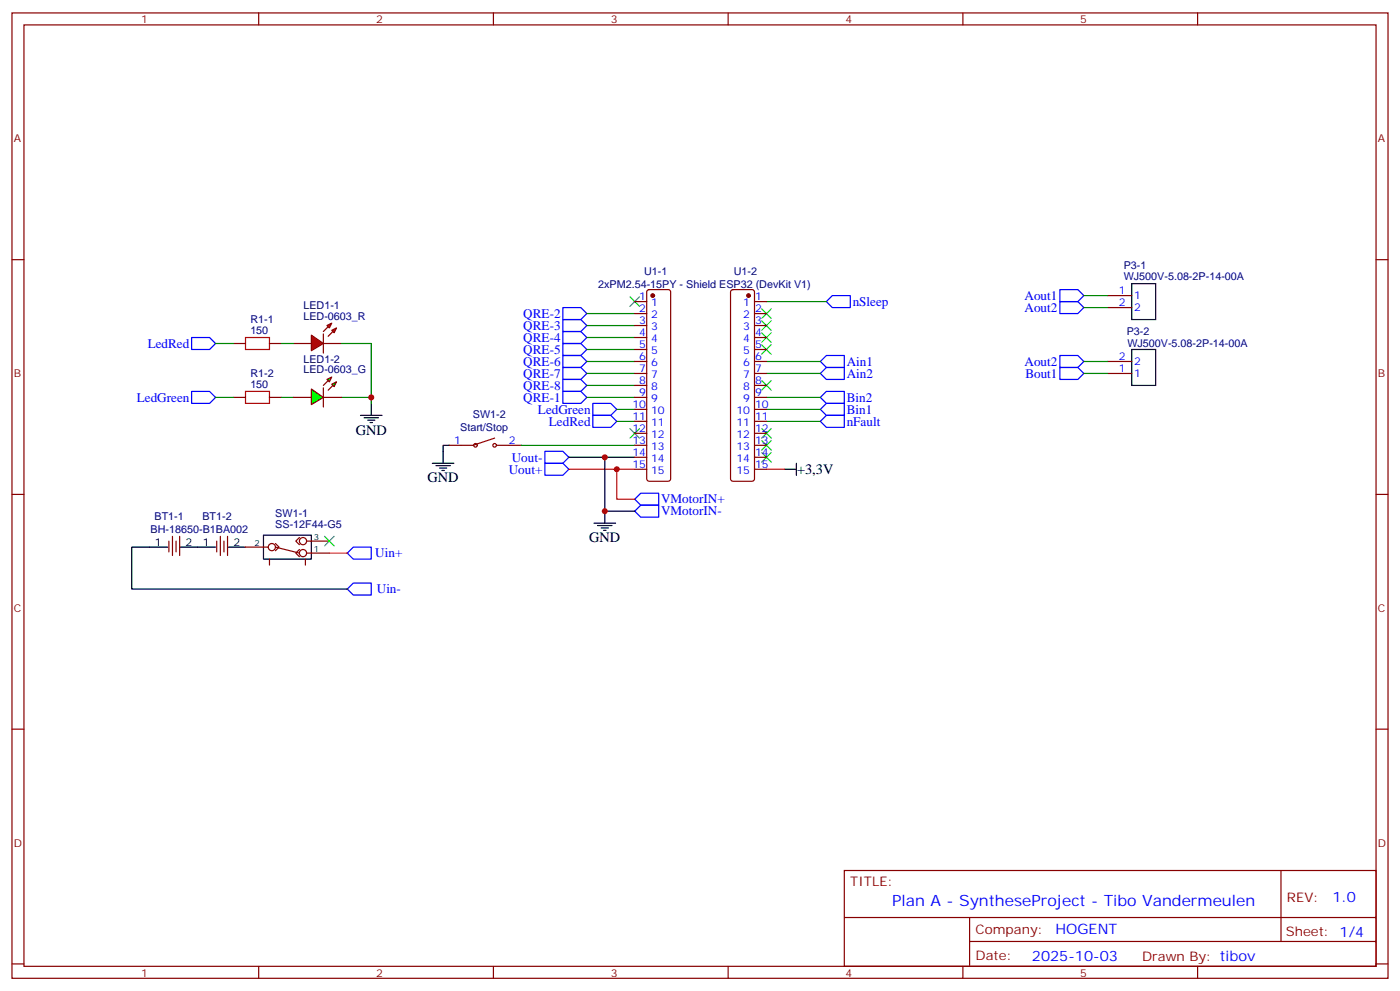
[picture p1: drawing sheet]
<svg xmlns="http://www.w3.org/2000/svg" width="412mm" height="292mm" viewBox="0 0 412 292" stroke-linecap="round" stroke-linejoin="round" font-family="sans-serif">
<g fill="none" stroke="#870000" stroke-width=".35">
<path d="M3.5 3.8h405.4v284.3h-405.4zM7.1 7.3h398.2v277.3h-398.2zM76.2 3.8v3.5M145.3 3.8v3.5M214.5 3.8v3.5M283.6 3.8v3.5M352.8 3.8v3.5M3.5 76.5h3.6M405.3 76.5h3.6M68.8 101.2h3.5M68.8 117.1h3.5M79.4 101.2h3.5"/>
<path d="M79.4 117.1h3.5M3.5 145.6h3.6M405.3 145.6h3.6M3.5 214.8h3.6M405.3 214.8h3.6M248.7 256.4h156.6v28.2h-156.6zM377.3 256.4v20.9M248.7 270.2h156.5M285.6 277.3h119.6M285.6 270.2v14.2M3.5 283.9h3.6M76.2 284.6v3.5"/>
<path d="M145.3 284.6v3.5M214.5 284.6v3.5M283.6 284.6v3.5M352.8 284.6v3.5M405.3 283.9h3.6"/>
</g>
<g fill="none" stroke="#00f" stroke-width=".35">
<path d="M165.8 90.6h5.3l1.8 1.8-1.8 1.7h-5.3zM165.8 94.1h5.3l1.8 1.8-1.8 1.7h-5.3zM165.8 97.6h5.3l1.8 1.8-1.8 1.8h-5.3zM243.4 88.8l1.8-1.7h5.3v3.5h-5.3zM56.4 115.3h5.3l1.8 1.8-1.8 1.7h-5.3zM165.8 101.2h5.3l1.8 1.7-1.8 1.8h-5.3zM165.8 104.7h5.3l1.8 1.8-1.8 1.7h-5.3zM165.8 108.2h5.3l1.8 1.8-1.8 1.8h-5.3zM165.8 111.8h5.3l1.8 1.7-1.8 1.8h-5.3zM165.8 115.3h5.3l1.8 1.8-1.8 1.7h-5.3zM174.6 118.8h5.3l1.8 1.8-1.8 1.7h-5.3zM241.7 106.5l1.7-1.8h5.3v3.5h-5.3z"/>
<path d="M241.7 110l1.7-1.8h5.3v3.6h-5.3zM241.7 117.1l1.7-1.8h5.3v3.5h-5.3zM160.5 136.5h5.3l1.8 1.7-1.8 1.8h-5.3zM160.5 132.9h5.3l1.8 1.8-1.8 1.8h-5.3zM174.6 122.3h5.3l1.8 1.8-1.8 1.8h-5.3zM241.7 120.6l1.7-1.8h5.3v3.5h-5.3zM241.7 124.1l1.7-1.8h5.3v3.6h-5.3zM187 147l1.7-1.7h5.3v3.5h-5.3zM187 150.6l1.7-1.8h5.3v3.5h-5.3z"/>
</g>
<g fill="none" stroke="#008700" stroke-width=".35">
<path d="M172.9 99.4h14.1M172.9 92.4h14.1M172.9 95.9h14.1M172.9 102.9h14.1M172.9 106.5h14.1M172.9 110h14.1M172.9 113.5h14.1M172.9 117.1h14.1M225.8 106.5h15.9M225.8 110h15.9M225.8 117.1h15.9M181.7 120.6h5.3"/>
<path d="M181.7 124.1h5.3M225.8 120.6h15.9M225.8 124.1h15.9"/>
</g>
<g fill="none" stroke="#000" stroke-width=".35">
<path d="M127.4 136.5h6.3M128.4 137.2h4.2M129.5 137.9h2.1M130.2 138.6h.7M130.5 132.9v3.6M167.6 134.7h19.4M178.2 134.7v15.9h8.8M231.1 138.2h3.5M234.6 136.5v3.5M175 154.1h6.3M176 154.8h4.3M177.1 155.5h2.1"/>
<path d="M177.8 156.2h.7M178.2 150.6v3.5"/>
</g>
<path d="M167.6 138.2h19.4M181.7 138.2v8.8h5.3M225.8 138.2h5.3" fill="none" stroke="#f00" stroke-width=".35"/>
<path d="M185.6 87.4l2.8 2.8M188.4 87.4l-2.8 2.8M185.6 126.2l2.8 2.8M188.4 126.2l-2.8 2.8" fill="none" stroke="#3c3" stroke-width=".35"/>
<path d="M72.3 99.4h7.1v3.5h-7.1zM72.3 115.3h7.1v3.5h-7.1z" fill="none" stroke="#a10000" stroke-width=".35"/>
<g fill="#f00" stroke="#870000" stroke-width=".35">
<path d="M91.7 98.7l3.5 2.5-3.5 2.1z"/>
<path d="M95.2 98.4v5.6z"/>
</g>
<g fill="#870000" stroke="#870000" stroke-width=".35">
<path d="M95.2 97.6l1.5-1.4z"/>
<path d="M96.7 99.1l1.4-1.5z"/>
</g>
<g fill="#f00" stroke="#870000" stroke-width=".35">
<path d="M96.3 95.9l1.4-.7-.7 1.4z"/>
<path d="M97.7 97.3l1.4-.7-.7 1.4z"/>
</g>
<path d="M86.4 101.2h5.3M86.4 117.1h5.3M95.2 101.2h5.3M95.2 117.1h5.3M49.7 159.4v3.2M50.8 158v5.6M51.9 159.4v3.2M52.9 158v5.6M63.9 159.4v3.2M64.9 158v5.6M66 159.4v3.2M67 158v5.6" fill="none" stroke="#870000" stroke-width=".35"/>
<path d="M56.4 99.4h5.3l1.8 1.8-1.8 1.7h-5.3zM104.1 161.1h5.3v3.6h-5.3l-1.8-1.8z" fill="none" stroke="#00f" stroke-width=".35"/>
<path d="M63.5 117.1h5.3M63.5 101.2h5.3M82.9 117.1h3.5M82.9 101.2h3.5M100.5 101.2h8.9v17.6M100.5 117.1h8.9" fill="none" stroke="#008700" stroke-width=".35"/>
<path d="M109.4 118.8v3.5M106.2 122.3h6.3M107.2 123h4.3M108.3 123.8h2.1M109 124.5h.7M44.1 161.1h5.3M52.9 161.1h10.6M67 161.1h5.3" fill="none" stroke="#000" stroke-width=".35"/>
<g fill="#0f0" stroke="#870000" stroke-width=".35">
<path d="M97.7 113.2l1.4-.7-.7 1.4z"/>
<path d="M96.3 111.8l1.4-.7-.7 1.4z"/>
</g>
<g fill="#870000" stroke="#870000" stroke-width=".35">
<path d="M96.7 114.9l1.4-1.4z"/>
<path d="M95.2 113.5l1.5-1.4z"/>
</g>
<path d="M95.2 114.2v5.7z" fill="#f00" stroke="#870000" stroke-width=".35"/>
<path d="M91.7 114.6l3.5 2.5-3.5 2.1z" fill="#0f0" stroke="#870000" stroke-width=".35"/>
<path d="M333.4 83.5h7v10.6h-7zM333.4 102.9h7v10.6h-7zM132.3 131.2h-1.8v1.7M77.6 157.6h14.1v7.1h-14.1zM44.1 161.1h-5.3v12.4h63.5" fill="none" stroke="#000" stroke-width=".35"/>
<g fill="none" stroke="#870000" stroke-width=".35">
<path d="M187 88.8h3.5M187 92.4h3.5M187 95.9h3.5M187 99.4h3.5M190.7 85.5l.5-.2h5.6l.5 .2 .3 .5v55l-.3 .5-.5 .2h-5.6l-.5-.2-.2-.5v-55zM215.4 85.5l.5-.2h5.6l.5 .2 .2 .5v55l-.2 .5-.5 .2h-5.6l-.5-.2-.2-.5v-55zM222.2 88.8h3.6M222.2 92.4h3.6M222.2 95.9h3.6M222.2 99.4h3.6M326.3 87.1h7.1M326.3 90.6h7.1"/>
<path d="M187 110h3.5M187 106.5h3.5M187 102.9h3.5M187 113.5h3.5M187 117.1h3.5M222.2 110h3.6M222.2 106.5h3.6M222.2 102.9h3.6M222.2 113.5h3.6M222.2 117.1h3.6M326.3 110h7.1M326.3 106.5h7.1"/>
<path d="M145.7 129l-6.4 2.2h-7M146.4 131.2h7.1M187 131.2h3.5M187 120.6h3.5M187 124.1h3.5M187 127.6h3.5M187 134.7h3.5M187 138.2h3.5M222.2 131.2h3.6M222.2 120.6h3.6M222.2 124.1h3.6M222.2 127.6h3.6"/>
<path d="M222.2 134.7h3.6M222.2 138.2h3.6M88.2 158.3l-1.1 1.1 1.1 1M90.3 159.4h6.7M72.3 161.1h6.7M79.4 164.7v1.7M81.1 160.1l1.1 1-1.1 1.1M81.1 161.1l7.1 1.8M88.2 161.9l-1.1 1 1.1 1.1M90 164.7v1.7M90.3 162.9h6.7"/>
<circle cx="140.1" cy="131.2" r=".53"/>
<circle cx="145.7" cy="131.2" r=".53"/>
<circle cx="89.3" cy="159.4" r="1.06"/>
<circle cx="80.1" cy="161.1" r="1.06"/>
<circle cx="89.3" cy="162.9" r="1.06"/>
</g>
<g fill="none" stroke="#3c3" stroke-width=".35">
<path d="M224.4 90.9l2.8 2.9M224.4 94.5l2.8 2.8M224.4 98l2.8 2.8M227.2 90.9l-2.8 2.9M227.2 94.5l-2.8 2.8M227.2 98l-2.8 2.8M224.4 112.1l2.8 2.8M224.4 101.5l2.8 2.9M227.2 112.1l-2.8 2.8M227.2 101.5l-2.8 2.9M224.4 126.2l2.8 2.8M224.4 129.8l2.8 2.8"/>
<path d="M224.4 133.3l2.8 2.8M227.2 126.2l-2.8 2.8M227.2 129.8l-2.8 2.8M227.2 133.3l-2.8 2.8M95.6 158l2.8 2.8M98.4 158l-2.8 2.8"/>
</g>
<path d="M312.2 85.3h5.3l1.8 1.8-1.8 1.7h-5.3zM312.2 88.8h5.3l1.8 1.8-1.8 1.8h-5.3zM312.2 104.7h5.3l1.8 1.8-1.8 1.7h-5.3zM312.2 108.2h5.3l1.8 1.8-1.8 1.8h-5.3zM104.1 171.7h5.3v3.6h-5.3l-1.8-1.8z" fill="none" stroke="#00f" stroke-width=".35"/>
<path d="M97 162.9h5.3" fill="none" stroke="#f00" stroke-width=".35"/>
<path d="M225.8 88.8h17.6M319.3 87.1h7M319.3 90.6h7M319.3 106.5h7M319.3 110h7M153.5 131.2h33.5" fill="none" stroke="#008700" stroke-width=".35"/>
<g fill="#870000" stroke="#870000" stroke-width=".35">
<circle cx="192.3" cy="87.1" r=".53"/>
<circle cx="220.5" cy="87.1" r=".53"/>
</g>
<g fill="#c00">
<circle cx="181.7" cy="138.2" r=".88"/>
<circle cx="178.2" cy="134.7" r=".88"/>
<circle cx="178.2" cy="150.6" r=".88"/>
<circle cx="109.4" cy="117.1" r=".88"/>
</g>
<text font-size="4.6" fill="#00f" x="262.8" y="267">Plan A - SyntheseProject - Tibo Vandermeulen</text>
<g font-size="4.2">
<text x="104.8" y="128">GND</text>
<text x="125.9" y="142.1">GND</text>
<text x="234.8" y="139.7">+3,3V</text>
<text x="173.6" y="159.7">GND</text>
</g>
<g font-size="4.2" fill="#00f">
<text x="392.5" y="265.7">1.0</text>
<text x="310.9" y="275.2">HOGENT</text>
<text x="304" y="283">2025-10-03</text>
</g>
<g font-size="3.9" fill="#00f">
<text x="301.8" y="88.3">Aout1</text>
<text x="154.2" y="93.6">QRE-2</text>
<text x="251.2" y="90.1">nSleep</text>
<text x="301.8" y="91.8">Aout2</text>
<text x="154.2" y="97.1">QRE-3</text>
<text x="154.2" y="100.7">QRE-4</text>
<text x="43.5" y="102.4">LedRed</text>
<text x="154.2" y="104.2">QRE-5</text>
<text x="154.2" y="107.7">QRE-6</text>
<text x="249.4" y="107.7">Ain1</text>
<text x="301.8" y="107.7">Aout2</text>
<text x="154.2" y="111.2">QRE-7</text>
<text x="249.4" y="111.2">Ain2</text>
<text x="302" y="111.2">Bout1</text>
<text x="40.3" y="118.3">LedGreen</text>
<text x="154.2" y="114.8">QRE-8</text>
<text x="154.2" y="118.3">QRE-1</text>
<text x="249.4" y="118.4">Bin2</text>
<text x="158.5" y="121.8">LedGreen</text>
<text x="161.7" y="125.4">LedRed</text>
<text x="249.4" y="121.9">Bin1</text>
<text x="249.4" y="125.5">nFault</text>
<text x="150.8" y="135.9">Uout-</text>
<text x="149.9" y="139.5">Uout+</text>
<text x="194.7" y="148.2">VMotorIN+</text>
<text x="194.7" y="151.8">VMotorIN-</text>
<text x="110.5" y="164.2">Uin+</text>
<text x="111" y="174.8">Uin-</text>
</g>
<g font-size="3.9" fill="#800">
<text x="250.5" y="261">TITLE:</text>
<text x="379.1" y="265.7">REV:</text>
<text x="287.4" y="275.2">Company:</text>
<text x="378.7" y="275.8">Sheet: 1/4</text>
<text x="287.4" y="282.9">Date:</text>
<text x="336.4" y="282.9">Drawn By: tibov</text>
</g>
<g font-size="3.2" fill="#800">
<text x="41.6" y="6.8">1</text>
<text x="110.8" y="6.8">2</text>
<text x="179.9" y="6.8">3</text>
<text x="249.1" y="6.8">4</text>
<text x="318.2" y="6.8">5</text>
<text x="4.1" y="41.9">A</text>
<text x="405.9" y="41.9">A</text>
<text x="4.1" y="111.1">B</text>
<text x="405.9" y="111.1">B</text>
<text x="4.1" y="180.2">C</text>
<text x="405.9" y="180.2">C</text>
<text x="4.1" y="249.3">D</text>
<text x="405.9" y="249.3">D</text>
<text x="41.6" y="287.6">1</text>
<text x="110.8" y="287.6">2</text>
<text x="179.9" y="287.6">3</text>
<text x="249.1" y="287.6">4</text>
<text x="318.2" y="287.6">5</text>
</g>
<g font-size="3.2" fill="#000080">
<text x="189.7" y="80.9">U1-1</text>
<text x="216.1" y="80.9">U1-2</text>
<text x="331" y="82.5">WJ500V-5.08-2P-14-00A</text>
<text x="331" y="79.3">P3-1</text>
<text x="176.2" y="84.7">2xPM2.54-15PY - Shield ESP32 (DevKit V1)</text>
<text x="73.7" y="95.2">R1-1</text>
<text x="89.4" y="94.1">LED-0603_R</text>
<text x="89.4" y="91">LED1-1</text>
<text x="73.7" y="98.4">150</text>
<text x="331.9" y="98.8">P3-2</text>
<text x="89.4" y="106.9">LED1-2</text>
<text x="332.1" y="102.3">WJ500V-5.08-2P-14-00A</text>
<text x="73.7" y="111.1">R1-2</text>
<text x="89.4" y="110">LED-0603_G</text>
<text x="73.7" y="114.2">150</text>
<text x="139.3" y="123.2">SW1-2</text>
<text x="135.6" y="127">Start/Stop</text>
<text x="45.5" y="153.2">BT1-1</text>
<text x="59.6" y="153.2">BT1-2</text>
<text x="81.1" y="155.5">SS-12F44-G5</text>
<text x="81.1" y="152.2">SW1-1</text>
<text x="44.4" y="157">BH-18650-B1BA002</text>
</g>
<g font-size="3.2" fill="#00f">
<text x="188.3" y="88.5">1</text>
<text x="222.4" y="88.5">1</text>
<text x="329.6" y="86.7">1</text>
<text x="334.1" y="88.1">1</text>
<text x="188.3" y="92">2</text>
<text x="188.3" y="95.5">3</text>
<text x="191.8" y="90.2">1</text>
<text x="191.8" y="93.8">2</text>
<text x="218.9" y="90.2">1</text>
<text x="218.9" y="93.8">2</text>
<text x="222.4" y="92">2</text>
<text x="222.4" y="95.5">3</text>
<text x="329.6" y="90.2">2</text>
<text x="334.1" y="91.7">2</text>
<text x="188.3" y="99.1">4</text>
<text x="191.8" y="97.3">3</text>
<text x="191.8" y="100.8">4</text>
<text x="218.9" y="97.3">3</text>
<text x="218.9" y="100.8">4</text>
<text x="222.4" y="99.1">4</text>
<text x="188.3" y="102.6">5</text>
<text x="188.3" y="106.1">6</text>
<text x="191.8" y="104.4">5</text>
<text x="191.8" y="107.9">6</text>
<text x="218.9" y="104.4">5</text>
<text x="218.9" y="107.9">6</text>
<text x="222.4" y="102.6">5</text>
<text x="222.4" y="106.1">6</text>
<text x="329.6" y="106.1">2</text>
<text x="334.1" y="107.5">2</text>
<text x="188.3" y="109.6">7</text>
<text x="188.3" y="113.2">8</text>
<text x="191.8" y="111.4">7</text>
<text x="218.9" y="111.4">7</text>
<text x="222.4" y="109.6">7</text>
<text x="222.4" y="113.2">8</text>
<text x="329.6" y="109.6">1</text>
<text x="334.1" y="111.1">1</text>
<text x="188.3" y="116.7">9</text>
<text x="191.8" y="114.9">8</text>
<text x="191.8" y="118.5">9</text>
<text x="218.9" y="114.9">8</text>
<text x="218.9" y="118.5">9</text>
<text x="222.4" y="116.7">9</text>
<text x="186.3" y="120.2">10</text>
<text x="186.3" y="123.8">11</text>
<text x="191.8" y="122">10</text>
<text x="191.8" y="125.5">11</text>
<text x="216.9" y="122">10</text>
<text x="216.9" y="125.5">11</text>
<text x="222.4" y="120.2">10</text>
<text x="222.4" y="123.8">11</text>
<text x="133.8" y="130.8">1</text>
<text x="149.9" y="130.8">2</text>
<text x="186.3" y="127.3">12</text>
<text x="186.3" y="130.8">13</text>
<text x="191.8" y="129">12</text>
<text x="216.9" y="129">12</text>
<text x="222.4" y="127.3">12</text>
<text x="222.4" y="130.8">13</text>
<text x="186.3" y="134.3">14</text>
<text x="186.3" y="137.9">15</text>
<text x="191.8" y="132.6">13</text>
<text x="191.8" y="136.1">14</text>
<text x="216.9" y="132.6">13</text>
<text x="216.9" y="136.1">14</text>
<text x="222.4" y="134.3">14</text>
<text x="222.4" y="137.9">15</text>
<text x="191.8" y="139.6">15</text>
<text x="216.9" y="139.6">15</text>
</g>
<g font-size="3.2">
<text x="45.6" y="160.8">1</text>
<text x="54.7" y="160.8">2</text>
<text x="59.7" y="160.8">1</text>
<text x="68.8" y="160.8">2</text>
</g>
<g font-size="2.5">
<text x="75" y="160.8">2</text>
<text x="92.4" y="159">3</text>
<text x="92.4" y="162.6">1</text>
</g>
</svg>
